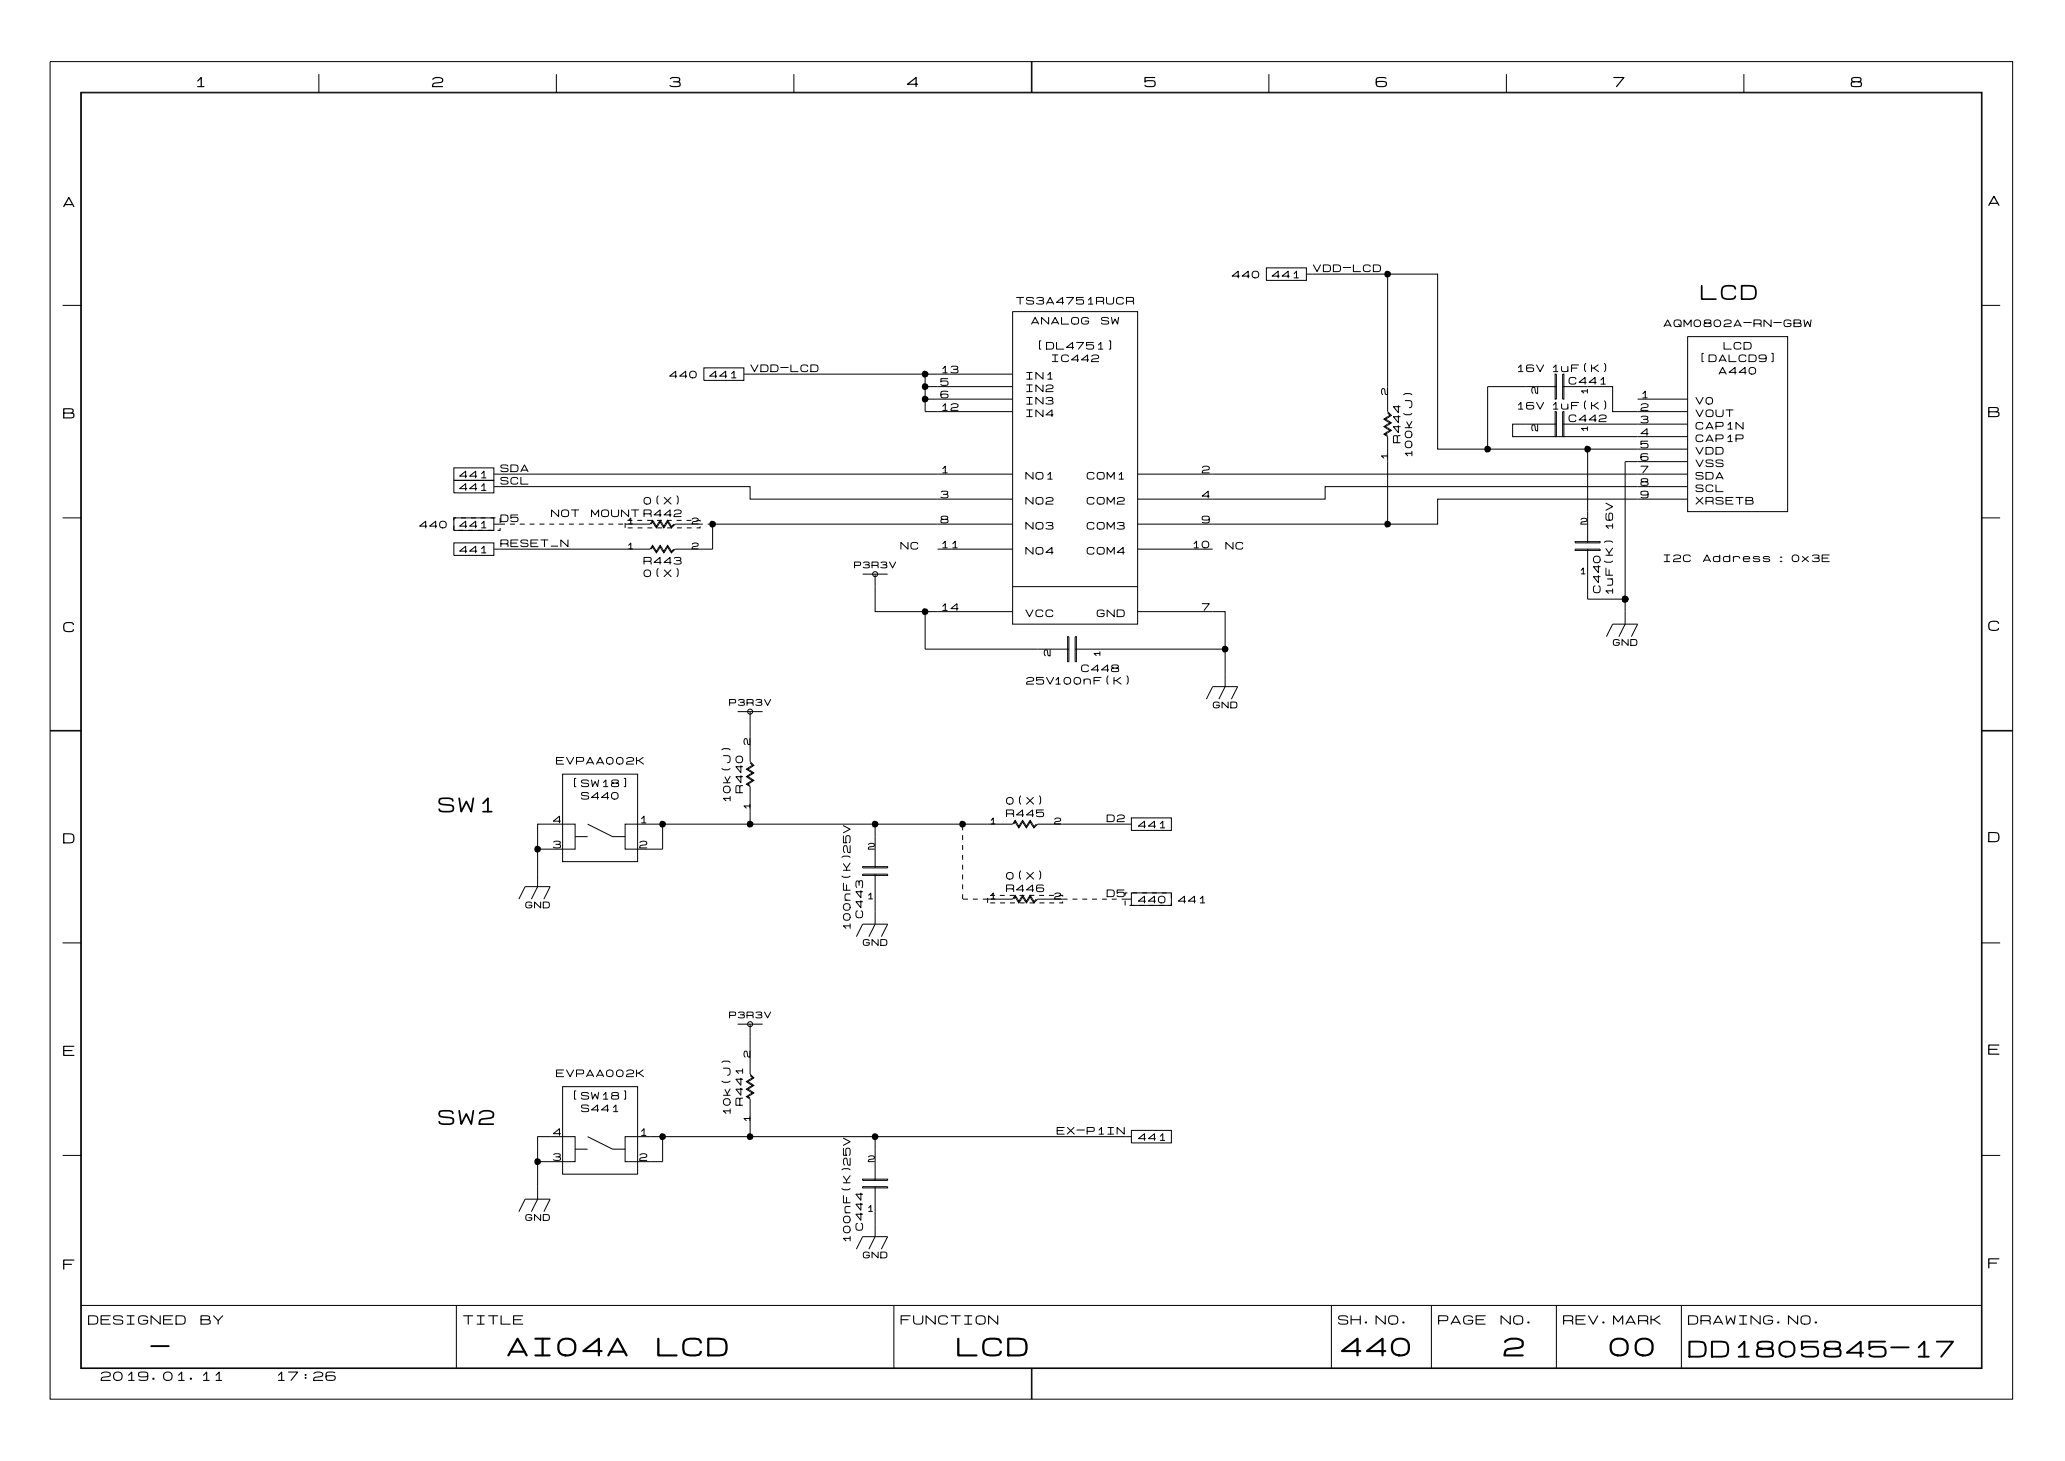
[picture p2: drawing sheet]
<svg xmlns="http://www.w3.org/2000/svg" width="297mm" height="210mm" viewBox="0 0 297 210" stroke-linecap="round" stroke-linejoin="round" font-family="sans-serif">
<g fill="none" stroke="#000" stroke-width=".14">
<path d="M7.2 8.9h282v192.1h-282zM11.6 13.3h273.2v183.3h-273.2zM11.7 13.3h273v183.2h-273zM45.8 10.6v2.7M79.9 10.6v2.7M114.1 10.6v2.7M148.2 8.9v4.4M148.3 8.9v4.4M182.3 10.6v2.7M216.4 10.6v2.7M250.6 10.6v2.7M181.9 38.5h5.8v1.8h-5.8z"/>
<path d="M187.7 39.4h18.9v25.1h28.7M199.4 39.4v19.7l.5 .6-.9 .5 .9 .6-.9 .5 .9 .5-.9 .6 .4 .2M9 43.9h2.7M101.1 52.9h5.8v1.7h-5.8zM106.9 53.8h.9M107.8 53.8h26.9M132.9 53.8v5.3h1.8M132.9 57.3h12.6M132.9 55.5h12.6M134.7 53.8h10.8M134.7 59.1h10.8M145.5 44.8h17.9v44.9h-17.9z"/>
<path d="M199.4 59.3l.3 .4-.9 .5 .9 .6-.9 .5 .9 .5-.9 .6 .6 .3v3.6M219.1 55.5h-5.4v9M219.1 55.5h4.5M223.4 59.1h.2v3.6h-.2zM223.4 53.8h.2v3.5h-.2zM224.5 59.1h.2v3.6h-.2zM224.5 53.8h.2v3.5h-.2zM224.5 55.5h7.2v3.6h3.6M235.3 57.3h7.2M235.3 59.1h7.2M242.5 48.4h14.3v25.1h-14.3zM284.7 43.9h2.7"/>
<path d="M9 74.4h2.7M65.2 75.5v.7M65.2 67.2h5.8v1.8h-5.8zM65.2 69h5.8v1.8h-5.8zM65.2 74.4h5.8v1.8h-5.8zM65.2 78h5.8v1.8h-5.8zM65.5 74.4h-.3v.4M65.8 76.2h.7M66.2 74.4h.7M67.2 76.2h.7M67.7 74.4h.7M68.7 76.2h.7"/>
<path d="M69.1 74.4h.7M70.1 76.2h.7M70.5 74.4h.7M71 68.1h.9M71 69.9h.9M71 78.9h22.4l.4-.5 .5 .9 .5-.9 .6 .9 .5-.9 .6 .9 .3-.4M71 75.3h.9M71.9 75.9v.3h-.4M71.9 74.4v.8M71.9 75.3h.7M71.9 69.9h35.9v1.8h26.9M71.9 68.1h73.6"/>
<path d="M73.3 75.3h.7M74.7 75.3h.7M76.1 75.3h.7M77.5 75.3h.7M78.9 75.3h.7M80.3 75.3h.7M81.8 75.3h.7M83.2 75.3h.7M84.6 75.3h.7M86 75.3h.7M87.4 75.3h.7M88.8 75.3h.7"/>
<path d="M89.8 75.1v.7M89.8 75.3h3.6l.4-.5 .5 .9 .5-.9 .6 .9 .5-.9 .6 .9 .3-.4M90.1 74.8h.8M90.2 75.8h.7M91.6 74.8h.7M91.6 75.8h.7M93 74.8h.7M93 75.8h.7M93.6 75.3l.2-.4 .5 .9 .5-.9 .6 .9 .5-.9 .6 .9 .5-.5h3.6M94.4 74.8h.7M94.4 75.8h.7M95.8 74.8h.7"/>
<path d="M95.8 75.8h.8M97.2 74.8h.7M97.3 75.8h.7M98.6 74.8h.7M98.7 75.8h.7M100 74.8h.6v.1M100.6 75.3h.4M100.6 75.6v.2h-.5M101.7 75.3h.7M134.7 75.3h-32.3v3.6h-5.4l-.5 .5-.6-.9-.5 .9-.6-.9-.5 .9-.5-.9-.2 .4M134.7 75.3h10.8M134.7 71.7h10.8"/>
<path d="M134.7 78.9h10.8M163.4 75.3h10.8M163.4 71.7h10.8M163.4 78.9h10.8M174.2 75.3h25.2M199.4 66.3v9h7.2v-3.6h28.7M223.6 60.9h-6.3v1.8h25.2M226.3 78.9h3.6v.2h-3.6zM226.3 77.8h3.6v.2h-3.6zM228.1 64.5v13.5M228.1 78.9v7.2h5.4M235.3 64.5h7.2"/>
<path d="M235.3 66.3h7.2M235.3 68.1h7.2M235.3 69.9h7.2M235.3 71.7h7.2M235.3 69.9h-44.9v1.8h-16.2M235.3 68.1h-71.9M235.3 66.3h-1.8v23.4l-.9 1.8M242.5 60.9h-18M284.7 74.4h2.7M123.9 82.5h3.6M125.7 84.3v3.6h19.8M125.7 82.5v1.8"/>
<path d="M132.9 87.9v5.4h20.7M145.5 84.3h17.9M153.4 91.5h.2v3.6h-.2zM154.5 91.5h.1v3.6h-.1zM163.4 87.9h12.6v10.8l-.9 1.7M176 93.3h-21.5M230.8 91.5l.9-1.8h3.6l-.9 1.8M7.2 105h4.5M7.2 104.9h4.5M80.8 111.2h10.8v12.6h-10.8zM84.4 118.4l3.6 1.8h1.8M106 102.2h3.6"/>
<path d="M107.8 109.6l.3 .4-.9 .5 .9 .5-.9 .6 .9 .5-.9 .6 .6 .3v5.4h17.9v6.3M107.8 102.2v7.2l.5 .6-.9 .5 .9 .5-.9 .6 .9 .5-.9 .6 .4 .1M107.8 118.4h-18v3.6h5.4v-3.6M125.7 118.4h19.8M138.3 118.6v.7M138.3 120v.7M145.5 118.4l.3-.5 .6 .9 .5-.9 .6 .9 .5-.9 .5 .9 .4-.4M145.7 118.4l.1-.4 .6 .9 .5-.9 .6 .9 .5-.9 .5 .9 .6-.5M162.5 118.4h-13.4M162.5 117.5h5.8v1.8h-5.8zM173.3 100.4l.9-1.7h3.6l-.9 1.7M284.7 104.9h4.5"/>
<path d="M284.7 105h4.5M9 135.5h2.7M74.5 129.2l.9-1.8h3.6l-.9 1.8M77.2 122h5.4v-3.6h-5.4v9l-.9 1.8M82.6 120.2h1.8M123 134.6l.9-1.8h3.6l-.9 1.8M123.9 125.6h3.6v.2h-3.6zM123.9 124.5h3.6v.2h-3.6zM125.7 125.6v5.4M125.7 131v1.8l-.9 1.8M138.3 121.4v.7M138.3 122.8v.7"/>
<path d="M138.3 124.2v.7M138.3 125.6v.8M138.3 127.1v.7M138.3 128.5v.7M138.4 129.2h.7M139.8 129.2h.7M141.2 129.2h4.3l.3-.6 .6 .9 .5-.9 .6 .9 .5-.9 .5 .9 .4-.3M141.9 129v.7M142.2 128.6h.7M142.3 129.7h.7M143.6 128.6h.8M143.7 129.7h.7"/>
<path d="M145.1 128.6h.7M145.1 129.7h.7M145.7 129.2l.1-.4 .6 .9 .5-.9 .6 .9 .5-.9 .5 .9 .6-.5h4.3M146.5 128.6h.7M146.5 129.7h.7M147.9 128.6h.7M147.9 129.7h.7M149.3 128.6h.7M149.3 129.7h.7M150.7 128.6h.7M150.8 129.7h.7M152.1 128.6h.6v.2"/>
<path d="M152.7 129.5v.2h-.5M154.1 129.2h.7M155.5 129.2h.7M156.9 129.2h.7M158.3 129.2h.7M159.7 129.2h.7M161.7 129.4v.7M162 128.3h-.3v.4M162.3 130.1h.7M162.5 129.2h-1.3M162.5 128.3h5.8v1.8h-5.8zM162.7 128.3h.7"/>
<path d="M163.7 130.1h.7M164.1 128.3h.7M165.1 130.1h.7M165.5 128.3h.7M166.5 130.1h.7M166.9 128.3h.7M168.3 129.7v.4h-.4M168.3 128.3v.7M284.7 135.5h2.7M80.8 156.1h10.8v12.6h-10.8zM106 147.1h3.6M107.8 154.5l.3 .4-.9 .5 .9 .5-.9 .6 .9 .5-.9 .6 .6 .3v5.4h17.9v6.3"/>
<path d="M107.8 147.1v7.2l.5 .6-.9 .5 .9 .5-.9 .6 .9 .5-.9 .6 .4 .1M9 166h2.7M74.5 174.1l.9-1.8h3.6l-.9 1.8M77.2 166.9h5.4v-3.6h-5.4v9l-.9 1.8M82.6 165.1h1.8M84.4 163.3l3.6 1.8h1.8M107.8 163.3h-18v3.6h5.4v-3.6M123 179.5l.9-1.8h3.6l-.9 1.8M123.9 170.5h3.6v.2h-3.6zM123.9 169.4h3.6v.2h-3.6zM125.7 170.5v7.2l-.9 1.8M125.7 163.3h36.8"/>
<path d="M162.5 162.4h5.8v1.8h-5.8zM284.7 166h2.7M11.7 187.6h273M65.6 187.6v8.9M128.4 187.6v8.9M148.2 196.5v4.5M148.3 196.5v4.5M191.3 187.6v8.9M205.7 187.6v8.9M223.6 187.6v8.9M241.6 187.6v8.9"/>
<circle cx="125.7" cy="82.5" r=".36"/>
<circle cx="107.8" cy="102.2" r=".36"/>
<circle cx="107.8" cy="147.1" r=".36"/>
</g>
<g fill="#000">
<path d="M199.1 39l.3-.1 .4 .2 .1 .3-.2 .3-.4 .2-.3-.1-.1-.3v-.3zM132.6 53.3h.3l.4 .2 .1 .3-.1 .3-.4 .1-.3-.1-.1-.2v-.3zM132.6 55.1h.3l.4 .2 .1 .2-.1 .4-.4 .1-.3-.1-.1-.2v-.3zM132.6 56.9h.3l.4 .2 .1 .2-.1 .4-.4 .1-.3-.1-.1-.2v-.3zM102.1 74.9l.3-.1 .4 .2 .1 .3-.1 .3-.5 .2-.2-.1-.2-.3v-.3zM199.1 74.9l.3-.1 .4 .2 .1 .3-.2 .3-.4 .2-.3-.1-.1-.3v-.3zM213.4 64.1l.3-.1 .4 .2 .1 .3-.1 .3-.4 .2-.3-.1-.1-.2v-.3zM227.8 64.1l.3-.1 .4 .2 .1 .3-.1 .3-.5 .2-.2-.1-.2-.2 .1-.3zM132.6 87.5l.3-.1 .4 .2 .1 .3-.1 .3-.4 .2-.3-.1-.1-.3v-.3zM175.7 92.8h.3l.4 .2 .1 .3-.1 .3-.4 .2-.3-.1-.1-.3v-.3zM233.2 85.7l.3-.1 .4 .2 .1 .3-.1 .3-.5 .2-.2-.1-.2-.3v-.3zM94.9 118l.3-.1 .4 .2 .1 .3-.1 .3-.5 .2-.2-.1-.2-.3 .1-.3z"/>
<path d="M107.5 118l.3-.1 .4 .2 .1 .3-.2 .3-.4 .2-.3-.1-.1-.3v-.3zM125.4 118l.3-.1 .4 .2 .1 .3-.1 .3-.4 .2-.3-.1-.1-.3v-.3zM138 118l.3-.1 .4 .2 .1 .3-.1 .3-.5 .2-.2-.1-.2-.3 .1-.3zM76.9 121.6l.3-.1 .4 .2 .1 .3-.1 .3-.4 .2-.3-.1-.1-.3v-.3zM76.9 166.5l.3-.1 .4 .2 .1 .3-.1 .3-.4 .2-.3-.1-.1-.3v-.3zM94.9 162.9l.3-.1 .4 .2 .1 .3-.1 .3-.5 .2-.2-.1-.2-.3 .1-.3zM107.5 162.9l.3-.1 .4 .2 .1 .3-.2 .3-.4 .2-.3-.1-.1-.3v-.3zM125.4 162.9l.3-.1 .4 .2 .1 .3-.1 .3-.4 .2-.3-.1-.1-.3v-.3z"/>
</g>
<g font-size="3.6">
<text x="72.8" y="195.4">AI04A</text>
<text x="94.3" y="195.4">LCD</text>
<text x="137.4" y="195.4">LCD</text>
<text x="192.5" y="195.4">440</text>
<text x="215.9" y="195.4">2</text>
<text x="231.1" y="195.4">00</text>
</g>
<g font-size="3.2">
<text x="21.6" y="195.3">-</text>
<text x="242.5" y="195.5">DD1805845-17</text>
</g>
<g font-size="2.9">
<text x="244.3" y="43.5">LCD</text>
<text x="62.9" y="117.1">SW1</text>
<text x="62.9" y="162">SW2</text>
</g>
<g font-size="2">
<text x="27.9" y="12.8">1</text>
<text x="62" y="12.8">2</text>
<text x="96.1" y="12.8">3</text>
<text x="130.2" y="12.8">4</text>
<text x="164.3" y="12.8">5</text>
<text x="197.6" y="12.8">6</text>
<text x="231.7" y="12.8">7</text>
<text x="265.8" y="12.8">8</text>
<text x="285.6" y="29.8">A</text>
<text x="9" y="30">A</text>
<text x="9" y="60.4">B</text>
<text x="285.6" y="60.2">B</text>
<text x="9" y="91.1">C</text>
<text x="285.6" y="90.9">C</text>
<text x="9" y="121.4">D</text>
<text x="285.6" y="121.3">D</text>
<text x="9" y="152">E</text>
<text x="285.6" y="151.8">E</text>
<text x="9" y="182.7">F</text>
<text x="285.6" y="182.5">F</text>
</g>
<g font-size="1.8">
<text x="12.6" y="190.6">DESIGNED</text>
<text x="28.7" y="190.6">BY</text>
<text x="66.5" y="190.6">TITLE</text>
<text x="129.3" y="190.6">FUNCTION</text>
<text x="192.2" y="190.6">SH.NO.</text>
<text x="206.6" y="190.6">PAGE</text>
<text x="215.5" y="190.6">NO.</text>
<text x="224.5" y="190.6">REV.MARK</text>
<text x="242.5" y="190.6">DRAWING.NO.</text>
<text x="14.4" y="198.6">2019.01.11</text>
<text x="39.5" y="198.6">17:26</text>
</g>
<g font-size="1.4">
<text x="176.9" y="40.2">440</text>
<text x="182.7" y="40.2">441</text>
<text x="188.6" y="39.3">VDD-LCD</text>
<text x="145.9" y="43.9">TS3A4751RUCR</text>
<text x="148.1" y="46.8">ANALOG</text>
<text x="158.1" y="46.8">SW</text>
<text x="239" y="47.2">AQM0802A-RN-GBW</text>
<text x="107.8" y="53.6">VDD-LCD</text>
<text x="135.1" y="53.8">13</text>
<text x="148.8" y="50.4">[DL4751]</text>
<text x="151" y="52.2">IC442</text>
<text x="217.8" y="53.6">16V 1uF(K)</text>
<text x="244" y="52.2">[DALCD9]</text>
<text x="247.6" y="50.4">LCD</text>
<text x="96.1" y="54.5">440</text>
<text x="101.8" y="54.5">441</text>
<text x="135.1" y="59.2">12</text>
<text x="135.1" y="57.4">6</text>
<text x="135.1" y="55.6">5</text>
<text x="147.3" y="54.7">IN1</text>
<text x="147.3" y="56.5">IN2</text>
<text x="147.3" y="58.3">IN3</text>
<text x="217.8" y="59">16V 1uF(K)</text>
<text x="225.3" y="55.4">C441</text>
<text x="235.6" y="59.2">2</text>
<text x="235.6" y="57.4">1</text>
<text x="243.6" y="58.3">V0</text>
<text x="246.9" y="54">A440</text>
<text x="147.3" y="60.1">IN4</text>
<text x="201.4" y="63.7" transform="rotate(-90 201.4 63.7)">R444</text>
<text x="203.1" y="65.9" transform="rotate(-90 203.1 65.9)">100k(J)</text>
<text x="225.3" y="60.8">C442</text>
<text x="235.6" y="61">3</text>
<text x="235.6" y="62.8">4</text>
<text x="235.6" y="64.6">5</text>
<text x="243.6" y="60.1">VOUT</text>
<text x="243.6" y="63.7">CAP1P</text>
<text x="243.6" y="61.9">CAP1N</text>
<text x="243.6" y="65.5">VDD</text>
<text x="65.9" y="68.9">441</text>
<text x="65.9" y="70.7">441</text>
<text x="71.9" y="68">SDA</text>
<text x="71.9" y="69.8">SCL</text>
<text x="135.1" y="71.8">3</text>
<text x="135.1" y="68.2">1</text>
<text x="147.3" y="69.1">NO1</text>
<text x="156.1" y="69.1">COM1</text>
<text x="172.6" y="71.8">4</text>
<text x="172.6" y="68.2">2</text>
<text x="235.6" y="66.4">6</text>
<text x="235.6" y="68.2">7</text>
<text x="235.6" y="70">8</text>
<text x="235.6" y="71.8">9</text>
<text x="243.6" y="67.3">VSS</text>
<text x="243.6" y="70.9">SCL</text>
<text x="243.6" y="69.1">SDA</text>
<text x="60.2" y="76.1">440</text>
<text x="65.9" y="76.1">441</text>
<text x="71.9" y="75.2">D5</text>
<text x="79.1" y="74.5">NOT</text>
<text x="84.9" y="74.5">MOUNT R442</text>
<text x="92.4" y="72.7">0(X)</text>
<text x="135.1" y="75.4">8</text>
<text x="147.3" y="72.7">NO2</text>
<text x="147.3" y="76.3">NO3</text>
<text x="156.1" y="72.7">COM2</text>
<text x="156.1" y="76.3">COM3</text>
<text x="172.6" y="75.4">9</text>
<text x="243.6" y="72.7">XRSETB</text>
<text x="65.9" y="79.7">441</text>
<text x="71.9" y="78.8">RESET_N</text>
<text x="92.4" y="81.3">R443</text>
<text x="92.4" y="83.1">0(X)</text>
<text x="129.3" y="79.1">NC</text>
<text x="135.1" y="79">11</text>
<text x="147.3" y="79.9">NO4</text>
<text x="156.1" y="79.9">COM4</text>
<text x="171.2" y="79">10</text>
<text x="176" y="79.1">NC</text>
<text x="238.9" y="80.9">I2C</text>
<text x="244.6" y="80.9">Address：0x3E</text>
<text x="135.1" y="87.9">14</text>
<text x="147.3" y="88.8">VCC</text>
<text x="157.5" y="88.8">GND</text>
<text x="172.6" y="87.9">7</text>
<text x="230.1" y="85.3" transform="rotate(-90 230.1 85.3)">C440</text>
<text x="231.9" y="85.6" transform="rotate(-90 231.9 85.6)">1uF(K) 16V</text>
<text x="147.4" y="98.5">25V100nF(K)</text>
<text x="155.3" y="96.7">C448</text>
<text x="79.8" y="110">EVPAA002K</text>
<text x="82" y="113.3">[SW18]</text>
<text x="79.4" y="118.5">4</text>
<text x="83.4" y="115.1">S440</text>
<text x="91.8" y="118.5">1</text>
<text x="105.1" y="115.4" transform="rotate(-90 105.1 115.4)">10k(J)</text>
<text x="106.9" y="114" transform="rotate(-90 106.9 114)">R440</text>
<text x="144.5" y="117.6">R445</text>
<text x="144.5" y="115.8">0(X)</text>
<text x="159" y="118.3">D2</text>
<text x="163.4" y="119.2">441</text>
<text x="79.4" y="122.1">3</text>
<text x="91.8" y="122.1">2</text>
<text x="124.2" y="132" transform="rotate(-90 124.2 132)">C443</text>
<text x="144.5" y="128.4">R446</text>
<text x="144.5" y="126.6">0(X)</text>
<text x="159" y="129.1">D5</text>
<text x="163.4" y="130">440</text>
<text x="169.2" y="130">441</text>
<text x="122.4" y="133.8" transform="rotate(-90 122.4 133.8)">100nF(K)25V</text>
<text x="79.8" y="154.9">EVPAA002K</text>
<text x="82" y="158.2">[SW18]</text>
<text x="83.4" y="160">S441</text>
<text x="105.1" y="160.3" transform="rotate(-90 105.1 160.3)">10k(J)</text>
<text x="106.9" y="158.9" transform="rotate(-90 106.9 158.9)">R441</text>
<text x="79.4" y="167">3</text>
<text x="79.4" y="163.4">4</text>
<text x="91.8" y="163.4">1</text>
<text x="91.8" y="167">2</text>
<text x="151.8" y="163.2">EX-P1IN</text>
<text x="163.4" y="164.1">441</text>
<text x="122.4" y="178.7" transform="rotate(-90 122.4 178.7)">100nF(K)25V</text>
<text x="124.2" y="176.9" transform="rotate(-90 124.2 176.9)">C444</text>
</g>
<g font-size="1.3">
<text x="199.5" y="56.8" transform="rotate(-90 199.5 56.8)">2</text>
<text x="221.1" y="56.6" transform="rotate(-90 221.1 56.6)">2</text>
<text x="228.3" y="56.8" transform="rotate(-90 228.3 56.8)">1</text>
<text x="221.1" y="62" transform="rotate(-90 221.1 62)">2</text>
<text x="228.3" y="62.2" transform="rotate(-90 228.3 62.2)">1</text>
<text x="199.5" y="66.1" transform="rotate(-90 199.5 66.1)">1</text>
<text x="90" y="75.5">1</text>
<text x="99.3" y="75.5">2</text>
<text x="227" y="75.5">2</text>
<text x="90" y="79.1">1</text>
<text x="99.3" y="79.1">2</text>
<text x="122.7" y="81.8">P3R3V</text>
<text x="226.8" y="82.7">1</text>
<text x="151.1" y="94.3" transform="rotate(-90 151.1 94.3)">2</text>
<text x="158.2" y="94.5" transform="rotate(-90 158.2 94.5)">1</text>
<text x="231.7" y="92.9">GND</text>
<text x="104.7" y="101.6">P3R3V</text>
<text x="174.2" y="101.9">GND</text>
<text x="108" y="107.1" transform="rotate(-90 108 107.1)">2</text>
<text x="108" y="116.4" transform="rotate(-90 108 116.4)">1</text>
<text x="142.1" y="118.6">1</text>
<text x="151.4" y="118.6">2</text>
<text x="124.7" y="122.2">2</text>
<text x="75.4" y="130.7">GND</text>
<text x="124.5" y="129.4">1</text>
<text x="142.1" y="129.4">1</text>
<text x="151.4" y="129.4">2</text>
<text x="123.9" y="136">GND</text>
<text x="104.7" y="146.5">P3R3V</text>
<text x="108" y="152" transform="rotate(-90 108 152)">2</text>
<text x="108" y="161.3" transform="rotate(-90 108 161.3)">1</text>
<text x="124.7" y="167.1">2</text>
<text x="75.4" y="175.6">GND</text>
<text x="124.5" y="174.3">1</text>
<text x="123.9" y="180.9">GND</text>
</g>
</svg>
